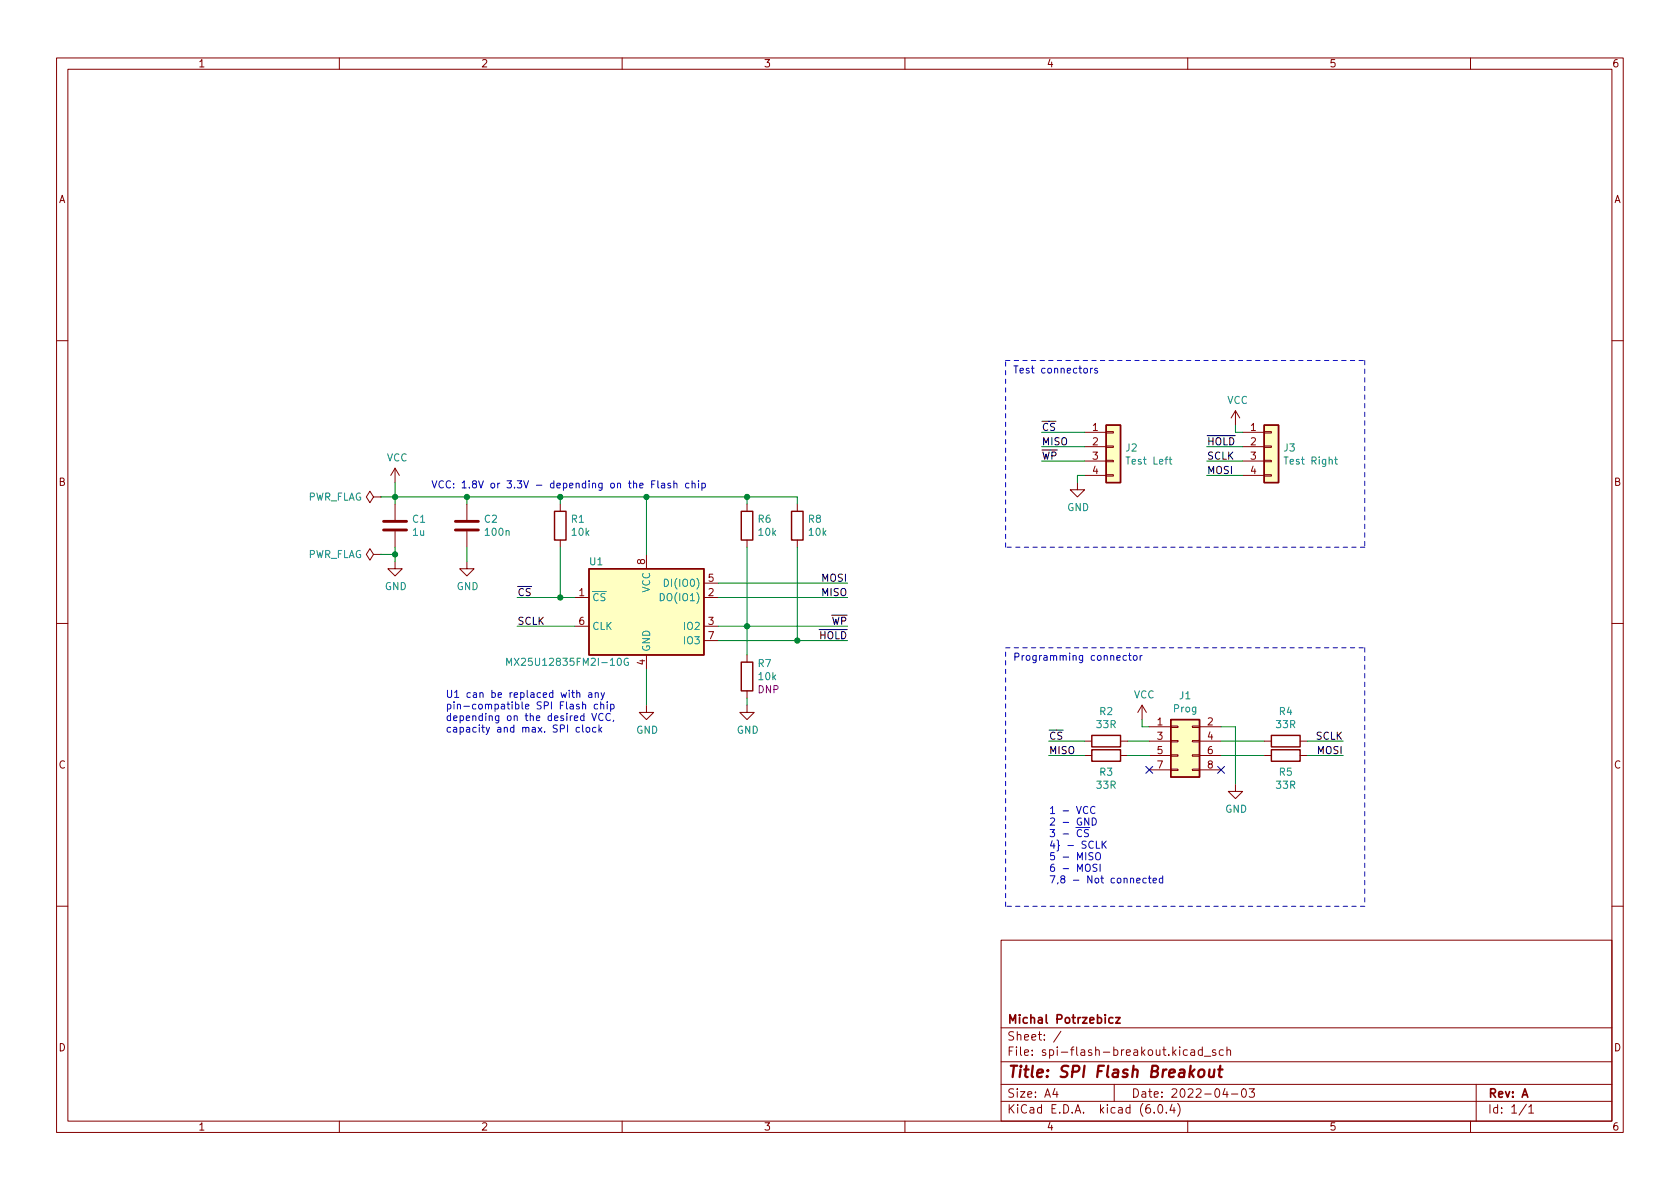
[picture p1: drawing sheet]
<svg xmlns="http://www.w3.org/2000/svg" width="297mm" height="210mm" viewBox="0 0 297 210" stroke-linecap="round" stroke-linejoin="round" font-family="sans-serif">
<g fill="none" stroke="#840000" stroke-width=".18">
<path d="M10 10.2h277v190.1h-277zM12 12.2h273v186.1h-273zM60 10.2v2M110 10.2v2M160 10.2v2M210 10.2v2M260 10.2v2M10 60.2h2M191.8 76.4h3.8M191.8 79h3.8M195.6 78.9h1.2v.2h-1.2zM195.6 76.3h1.2v.3h-1.2z"/>
<path d="M218.4 72.6l-.7 1.3M218.4 72.6v2.6M218.4 72.6l.8 1.3M219.7 76.4h3.8M219.7 79h3.8M223.5 78.9h1.3v.2h-1.3zM223.5 76.3h1.3v.3h-1.3zM285 60.2h2M66 87.9l-.6-1-.6 1 .6 1 .6-1h1.3M66 98l-.6-1-.6 1 .6 1.1 .6-1.1h1.3M67.3 87.9h.1M67.3 98h.1"/>
<path d="M69.8 99.3v1.3h1.3l-1.3 1.2-1.2-1.2h1.2M69.8 82.8v2.5M69.8 89.1v2.8M69.8 94v2.8M69.8 82.8l-.7 1.3M69.8 82.8l.8 1.3M82.5 99.3v1.3h1.3l-1.3 1.2-1.2-1.2h1.2M82.5 89.1v2.8M82.5 94v2.8M99.1 89.1v1.3M99.1 95.5v1.3M114.3 98v2.6"/>
<path d="M132.1 89.1v1.3M132.1 95.5v1.3M141 89.1v1.3M141 95.5v1.3M190.5 85.3v1.3h1.3l-1.3 1.3-1.3-1.3h1.3M191.8 81.5h3.8M191.8 84.1h3.8M195.6 83.9h1.2v.3h-1.2zM195.6 81.4h1.2v.3h-1.2zM219.7 81.5h3.8M219.7 84.1h3.8M223.5 83.9h1.3v.3h-1.3z"/>
<path d="M223.5 81.4h1.3v.3h-1.3zM10 110.2h2M101.6 105.7h2.5M101.6 110.7h2.5M114.3 115.8v2.6M124.5 105.7h2.5M124.5 110.7h2.5M124.5 103.1h2.5M124.5 113.3h2.5M132.1 115.8v1.3M285 110.2h2M114.3 124.7v1.3h1.3l-1.3 1.2-1.3-1.2h1.3"/>
<path d="M132.1 124.7v1.3h1.2l-1.2 1.2-1.3-1.2h1.3M132.1 122.2v1.2M191.8 133.6h1.2M191.8 131.1h1.2M198.1 133.6h1.3M198.1 131.1h1.3M201.9 124.7l-.7 1.3M201.9 124.7v2.5M201.9 124.7l.8 1.3M203.2 133.6h3.8M203.2 131.1h3.8M203.2 128.5h3.8"/>
<path d="M203.2 136.1h3.8M207 136h1.3v.3h-1.3zM207 133.5h1.3v.2h-1.3zM207 130.9h1.3v.3h-1.3zM207 128.4h1.3v.2h-1.3zM210.8 136h1.3v.3h-1.3zM210.8 133.5h1.3v.2h-1.3zM210.8 130.9h1.3v.3h-1.3zM210.8 128.4h1.3v.2h-1.3zM212.1 133.6h3.8M212.1 131.1h3.8M212.1 128.5h3.8"/>
<path d="M212.1 136.1h3.8M218.4 138.7v1.2h1.3l-1.3 1.3-1.2-1.3h1.2M223.5 133.6h1.3M223.5 131.1h1.3M229.9 133.6h1.2M229.9 131.1h1.2M10 160.2h2M177 166.3h108v32h-108zM285 160.2h2M60 198.3v2M110 198.3v2M160 198.3v2"/>
<path d="M177 194.8h108M177 191.8h108M177 187.8h108M177 181.8h108M186.5 192.5l-.4 1h1M186.9 193v1M187.6 182.4l-1.3 1.9M197 191.8v3M204.1 196.7v.1M204.9 195.4l.2-.1a.81 .81 0 0 1 .6 .7 .81 .81 0 0 1-.3 .8h-.2a.81 .81 0 0 1-.6-.6 .81 .81 0 0 1 .3-.8zM206.2 196.7v.1M207.2 195.3l-.3 1h.9"/>
<path d="M207.6 195.8v1M208.2 195.1a1.72 1.72 0 0 1 0 2.3M209.9 185.7l-.4-.1-.3 .3v.4l.2 .3h.5M210 198.3v2M210.6 185.7h.5l.1 .9M211.2 186l-.5 .1a.29 .29 0 0 0-.2 .2 .29 .29 0 0 0 .2 .3h.5M212.6 185.7l-.5-.1-.2 .3v.4l.1 .3h.6M212.6 185.1v1.5M212.9 186.8h1.2M214.9 185.7l-.3-.1-.2 .2v.3l.5 .1v.4h-.5M216.3 185.7l-.4-.1-.3 .3v.4l.1 .3h.6M216.6 192.5l-.4 1h.9"/>
<path d="M216.9 185.8l.2-.2 .4 .1 .1 .9M216.9 185.1v1.5M216.9 193v1M217.7 193.5h1.2M219.7 192.6l.2-.1a.81 .81 0 0 1 .5 .7 .81 .81 0 0 1-.3 .8h-.1a.81 .81 0 0 1-.6-.6 .81 .81 0 0 1 .3-.8zM220.9 192.5h.9l-.5 .6 .4 .1v.7l-.2 .1h-.4l-.2-.1M260 198.3v2M261 191.8v6.5M269.9 195.3l-1.3 1.9M270.3 195.8l.4-.5v1.5M270.3 196.8h.9"/>
</g>
<path d="M212 189.3a.52 .52 0 0 1 .6-.2 .52 .52 0 0 1 .4 .4l-.1 .6a.55 .55 0 0 1-.5 .4 .55 .55 0 0 1-.6-.4zM213.9 189.1l-.1 1.3a.57 .57 0 0 0 .8-.1M214.7 189.1l-.1 1.4M215.4 189.1h.8M215.8 188.5l-.3 1.7 .1 .2 .4 .1" fill="none" stroke="#840000" stroke-width=".4"/>
<path d="M197.3 179.9h.8l-.8 1h.8M196.8 180l-.5-.1-.2 .3v.4l.1 .3h.6" fill="none" stroke="#840000" stroke-width=".3"/>
<path d="M195.6 75.2h2.5v10.1h-2.5zM223.5 75.2h2.6v10.1h-2.6zM98 90.4h2.1v5.1h-2.1zM131.1 90.4h2v5.1h-2zM140 90.4h2v5.1h-2zM104.1 100.6h20.4v15.2h-20.4zM131.1 117.1h2v5.1h-2zM193 132.6h5.1v2h-5.1zM193 130h5.1v2.1h-5.1zM207 127.2h5.1v10.2h-5.1zM224.8 132.6h5.1v2h-5.1zM224.8 130h5.1v2.1h-5.1z" fill="none" stroke="#840000" stroke-width=".25"/>
<path d="M67.8 93.7h4.1M67.8 92.2h4.1M80.5 93.7h4.1M80.5 92.2h4.1" fill="none" stroke="#840000" stroke-width=".51"/>
<g fill="#ffffc2" stroke="#ffffc2" stroke-width=".18">
<path d="M104.1 100.6h20.4v15.2h-20.4z"/>
<path d="M195.6 75.2h2.5v10.1h-2.5z"/>
<path d="M223.5 75.2h2.6v10.1h-2.6z"/>
<path d="M207 127.2h5.1v10.2h-5.1z"/>
</g>
<path d="M206.7 81.2h.5M206.9 80.8v1.1l.3 .2M236 81.2h.5M236.2 80.8v1.1l.3 .2M89.6 117.7v-1.3l.4 .9 .4-.9v1.3M111.1 116.5a.59 .59 0 0 0-.8 .5 .59 .59 0 0 0 .8 .6v-.5h-.2M116.7 105a.64 .64 0 0 1 .8 .6 .64 .64 0 0 1-.8 .6zM117.5 102.4a.64 .64 0 0 1 .7 .7 .64 .64 0 0 1-.7 .6z" fill="none" stroke="#008484" stroke-width=".18"/>
<g fill="none" stroke="#0000c2" stroke-width=".18">
<path d="M191.7 65.2l.1-.1 .4 .1 .1 .5-.2 .2-.3 .1-.1-.2zM192.8 65.1v.9M193.2 65.1l-.4 .3M194 65.2l-.3-.1-.2 .2 .1 .2 .4 .1v.3h-.5M115.2 85.6h.4M115.8 85h-.6v1.3M116.3 85v1.1l.2 .2M117 85.5h.5v.8M117.5 85.7l-.4 .1-.2 .2 .2 .3 .4-.1M118.5 85.5l-.3-.1-.1 .2v.2l.4 .1v.3h-.4M119.2 85.6l.1-.2 .3 .1 .1 .8M119.2 85v1.3"/>
<path d="M121.8 85.5l-.3-.1-.3 .3 .1 .5h.5M122.4 85.6l.1-.2 .3 .1 .1 .8M122.4 85v1.3M123.5 85v.1M123.5 85.4v.9M124.1 85.5l.4-.1 .2 .3-.1 .5h-.5M124.1 85.4v1.3M199.2 116l-.4-.1-.2 .3 .1 .5h.5M199.5 115.9h.5M199.7 115.5v1.1l.3 .2M200.5 116l.3-.1 .2 .3v.3l-.2 .3-.3-.1-.1-.2zM201.6 115.9v.9"/>
<path d="M201.9 115.9l-.3 .3M102 122.6l.2-.1h.3v.8M102 122.1v1.2M102.5 128.7l-.4-.1-.2 .3 .1 .5h.5M103 124.7l.2-.2 .3 .1 .1 .8M103 128.2v1.1l.2 .2M103 124.1v1.3M103.7 128.7l.3-.1 .3 .3v.3l-.3 .3-.3-.1-.1-.2zM104.1 122.5h.5v.8M104.6 122.8h-.4l-.2 .2 .2 .3h.4M104.6 126.2l.5 1.2 .4-1.2M105.2 122.6l.2-.1h.3l.1 .8"/>
<path d="M105.2 122.5v.8M105.4 128.7l-.4-.1-.2 .3 .1 .5h.5M105.7 124.6l-.4-.1-.2 .3 .1 .5h.5M105.9 128.2v1.3M106 129l.4 .5M106.2 124.7l.2-.2 .3 .1 .1 .8M106.2 124.1v1.3M106.3 122.5l.3 .8M106.4 128.6l-.5 .5M106.6 126.3a.6 .6 0 0 0-.8 .4 .6 .6 0 0 0 .6 .7l.2-.1M106.9 122.5l-.4 1.1-.2 .2M107.4 124.1v.1"/>
<path d="M107.4 124.5v.9M107.9 126.3a.6 .6 0 0 0-.8 .4 .6 .6 0 0 0 .6 .7l.2-.1M108 124.6l.3-.1 .3 .3-.2 .5h-.4M108 124.5v1.3M108.5 127.4l-.1 .2M191.5 146.3h1.2M192.3 142.7a.6 .6 0 0 0-.8 .4 .6 .6 0 0 0 .6 .8l.2-.2M192.5 144.6v1.3l-.7-1.3v1.3M193.1 144.6a.64 .64 0 0 1 .7 .7 .64 .64 0 0 1-.7 .6zM193.2 150.8h-.4l-.2 .1v.4l.5 .2 .1 .3-.2 .2h-.5M193.6 142.7a.6 .6 0 0 0-.8 .4 .6 .6 0 0 0 .6 .8l.2-.2M193.8 151l.2-.2a.43 .43 0 0 1 .6 .4v.4a.42 .42 0 0 1-.5 .5 .42 .42 0 0 1-.4-.5z"/>
<path d="M193.8 148.7v1.3h.6M194 152.9l-.5-.1-.2 .1v.4l.5 .2 .2 .4-.3 .2-.5-.1M194.5 152.8v1.3M194.9 148.7v1.3M195.1 149.3l.5 .7M195.6 148.7l-.7 .8M201 155.7l.6-.1-.1-.2-.3-.1-.2 .2v.6h.5M202.7 155.4l-.4-.1-.2 .2 .1 .6h.5M203 155.3h.5M203.2 154.9v1.1l.3 .1M203.9 155.7l.6-.1-.1-.2-.3-.1-.2 .2v.6h.5M205.6 155.4l-.4-.1-.2 .2 .1 .6h.5"/>
<path d="M205.6 154.9v1.2"/>
</g>
<path d="M177.8 63.7h63.5M241.3 63.7v33.1M177.8 96.8v-33.1M241.3 96.8h-63.5M177.8 114.5h63.5M241.3 114.5v45.8M177.8 160.3v-45.8M241.3 160.3h-63.5" fill="none" stroke="#0000c2" stroke-width=".18" stroke-dasharray=".8 .8"/>
<g fill="none" stroke="#008400" stroke-width=".18">
<path d="M184.1 79h7.7M184.1 76.4h7.7M213.4 79h6.3M218.4 75.2v1.2h1.3M67.3 87.9h73.7v1.2M67.3 98h2.5M69.8 85.3v3.8M69.8 96.8v2.5M82.5 87.9v1.2M82.5 96.8v2.5M99.1 87.9v1.2M99.1 96.8v8.9"/>
<path d="M114.3 87.9v10.1M132.1 87.9v1.2M132.1 96.8v19M141 96.8v16.5M184.1 81.5h7.7M191.8 84.1h-1.3v1.2M213.4 81.5h6.3M213.4 84.1h6.3M91.4 105.7h10.2M91.4 110.7h10.2M114.3 118.4v6.3M127 105.7h22.9"/>
<path d="M127 110.7h22.9M127 113.3h22.9M127 103.1h22.9M132.1 123.4v1.3M185.4 133.6h6.4M185.4 131.1h6.4M199.4 133.6h3.8M199.4 131.1h3.8M201.9 127.2v1.3h1.3M215.9 133.6h7.6M215.9 128.5h2.5v10.2M215.9 131.1h7.6"/>
<path d="M231.1 133.6h6.4M231.1 131.1h6.4"/>
</g>
<path d="M202.6 135.5l1.2 1.2M203.8 135.5l-1.2 1.2M215.3 135.5l1.2 1.2M216.5 135.5l-1.2 1.2" fill="none" stroke="#000084" stroke-width=".18"/>
<g fill="#008400" stroke="#008400" stroke-width=".18">
<circle cx="132.1" cy="110.7" r=".46"/>
<circle cx="114.3" cy="87.9" r=".46"/>
<circle cx="99.1" cy="87.9" r=".46"/>
<circle cx="82.5" cy="87.9" r=".46"/>
<circle cx="99.1" cy="105.7" r=".46"/>
<circle cx="69.8" cy="87.9" r=".46"/>
<circle cx="69.8" cy="98" r=".46"/>
<circle cx="132.1" cy="87.9" r=".46"/>
<circle cx="141" cy="113.3" r=".46"/>
</g>
<text font-size="2.8" fill="#840000" x="178" y="190.6">Title: SPI Flash Breakout</text>
<g font-size="2.1" fill="#840000">
<text x="178" y="184">Sheet: /</text>
<text x="178" y="181">Michal Potrzebicz</text>
<text x="178" y="186.7">File: spi-flash-breakout.kicad_sch</text>
<text x="178" y="196.9">KiCad E.D.A. kicad (6.0.4)</text>
<text x="178" y="194.1">Size: A4</text>
<text x="200" y="194.1">Date: 2022-04-03</text>
<text x="263" y="194.1">Rev: A</text>
<text x="263" y="196.9">Id: 1/1</text>
</g>
<g font-size="1.8" fill="#840000">
<text x="35" y="11.9">1</text>
<text x="85" y="11.9">2</text>
<text x="135" y="11.9">3</text>
<text x="185" y="11.9">4</text>
<text x="235" y="11.9">5</text>
<text x="285" y="11.9">6</text>
<text x="10.3" y="35.9">A</text>
<text x="285.3" y="35.9">A</text>
<text x="193.2" y="76.2">1</text>
<text x="221.1" y="76.2">1</text>
<text x="193.2" y="78.7">2</text>
<text x="193.2" y="81.3">3</text>
<text x="193.2" y="83.8">4</text>
<text x="221.1" y="81.3">3</text>
<text x="221.1" y="83.8">4</text>
<text x="10.3" y="85.9">B</text>
<text x="285.3" y="85.9">B</text>
<text x="114" y="99.8" transform="rotate(-90 114 99.8)">8</text>
<text x="102.4" y="105.4">1</text>
<text x="125.2" y="105.4">2</text>
<text x="125.2" y="102.9">5</text>
<text x="102.4" y="110.5">6</text>
<text x="125.2" y="110.5">3</text>
<text x="125.2" y="113">7</text>
<text x="114" y="117.6" transform="rotate(-90 114 117.6)">4</text>
<text x="204.6" y="128.3">1</text>
<text x="204.6" y="130.8">3</text>
<text x="213.5" y="128.3">2</text>
<text x="213.5" y="130.8">4</text>
<text x="10.3" y="135.9">C</text>
<text x="204.6" y="133.3">5</text>
<text x="204.6" y="135.9">7</text>
<text x="213.5" y="133.3">6</text>
<text x="213.5" y="135.9">8</text>
<text x="285.3" y="135.9">C</text>
<text x="10.3" y="185.9">D</text>
<text x="285.3" y="185.9">D</text>
<text x="35" y="199.9">1</text>
<text x="85" y="199.9">2</text>
<text x="135" y="199.9">3</text>
<text x="185" y="199.9">4</text>
<text x="235" y="199.9">5</text>
<text x="285" y="199.9">6</text>
</g>
<g font-size="1.8" fill="#0000c2">
<text x="179.1" y="66">Test connectors</text>
<text x="76.2" y="86.3">VCC: 1.8V or 3.3V - depending on the Flash chip</text>
<text x="179.1" y="116.8">Programming connector</text>
<text x="78.7" y="123.4">U1 can be replaced with any</text>
<text x="78.7" y="125.4">pin-compatible SPI Flash chip</text>
<text x="78.7" y="127.5">depending on the desired VCC,</text>
<text x="78.7" y="129.5">capacity and max. SPI clock</text>
<text x="185.4" y="143.9">1 - VCC</text>
<text x="185.4" y="146">2 - GND</text>
<text x="185.4" y="148">3 - ~{CS</text>
<text x="185.4" y="150.1">4} - SCLK</text>
<text x="185.4" y="152.1">5 - MISO</text>
<text x="185.4" y="154.2">6 - MOSI</text>
<text x="185.4" y="156.2">7,8 - Not connected</text>
</g>
<g font-size="1.8" fill="#008484">
<text x="217" y="71.4">VCC</text>
<text x="68.4" y="81.6">VCC</text>
<text x="199.1" y="79.8">J2</text>
<text x="199.4" y="82.1">Test Left</text>
<text x="227" y="79.8">J3</text>
<text x="227.4" y="82.1">Test Right</text>
<text x="54.3" y="88.5">PWR_FLAG</text>
<text x="73" y="92.4">C1</text>
<text x="73" y="94.7">1u</text>
<text x="85.7" y="92.4">C2</text>
<text x="85.9" y="94.7">100n</text>
<text x="101" y="92.4">R1</text>
<text x="101.2" y="94.7">10k</text>
<text x="134" y="92.4">R6</text>
<text x="134.2" y="94.7">10k</text>
<text x="142.9" y="92.4">R8</text>
<text x="143.1" y="94.7">10k</text>
<text x="188.7" y="90.4">GND</text>
<text x="54.3" y="98.7">PWR_FLAG</text>
<text x="104.3" y="99.9">U1</text>
<text x="68" y="104.3">GND</text>
<text x="80.7" y="104.3">GND</text>
<text x="104.6" y="106.3">~{CS}</text>
<text x="114.9" y="104.8" transform="rotate(-90 114.9 104.8)">VCC</text>
<text x="117.3" y="106.3">DO(IO1)</text>
<text x="118.2" y="103.8">DI(IO0)</text>
<text x="104.6" y="111.4">CLK</text>
<text x="121.1" y="111.4">IO2</text>
<text x="121.1" y="113.9">IO3</text>
<text x="90.9" y="117.7">MX25U12835FM2I-10G</text>
<text x="114.9" y="115.3" transform="rotate(-90 114.9 115.3)">GND</text>
<text x="134" y="118">R7</text>
<text x="134.2" y="120.3">10k</text>
<text x="200.4" y="123.5">VCC</text>
<text x="207.5" y="126">Prog</text>
<text x="208.6" y="123.6">J1</text>
<text x="112.5" y="129.7">GND</text>
<text x="130.2" y="129.7">GND</text>
<text x="194" y="128.7">33R</text>
<text x="194.4" y="126.4">R2</text>
<text x="225.7" y="128.7">33R</text>
<text x="226.2" y="126.4">R4</text>
<text x="194.4" y="137.2">R3</text>
<text x="226.2" y="137.2">R5</text>
<text x="194" y="139.5">33R</text>
<text x="216.6" y="143.7">GND</text>
<text x="225.7" y="139.5">33R</text>
</g>
<g font-size="1.8">
<text x="184.1" y="76.2">~{CS}</text>
<text x="184.1" y="78.7">MISO</text>
<text x="184.1" y="81.3">~{WP}</text>
<text x="213.4" y="78.7">~{HOLD} 2</text>
<text x="213.4" y="81.3">SCLK</text>
<text x="213.4" y="83.8">MOSI</text>
<text x="91.4" y="105.4">~{CS}</text>
<text x="145.3" y="105.4">MISO</text>
<text x="145.3" y="102.9">MOSI</text>
<text x="91.4" y="110.5">SCLK</text>
<text x="143.5" y="113">~{HOLD}</text>
<text x="145.6" y="110.5">~{WP}</text>
<text x="185.4" y="130.8">~{CS}</text>
<text x="232.7" y="130.8">SCLK</text>
<text x="185.4" y="133.3">MISO</text>
<text x="233" y="133.3">MOSI</text>
</g>
<text font-size="1.8" fill="#840084" x="134" y="122.6">DNP</text>
</svg>
